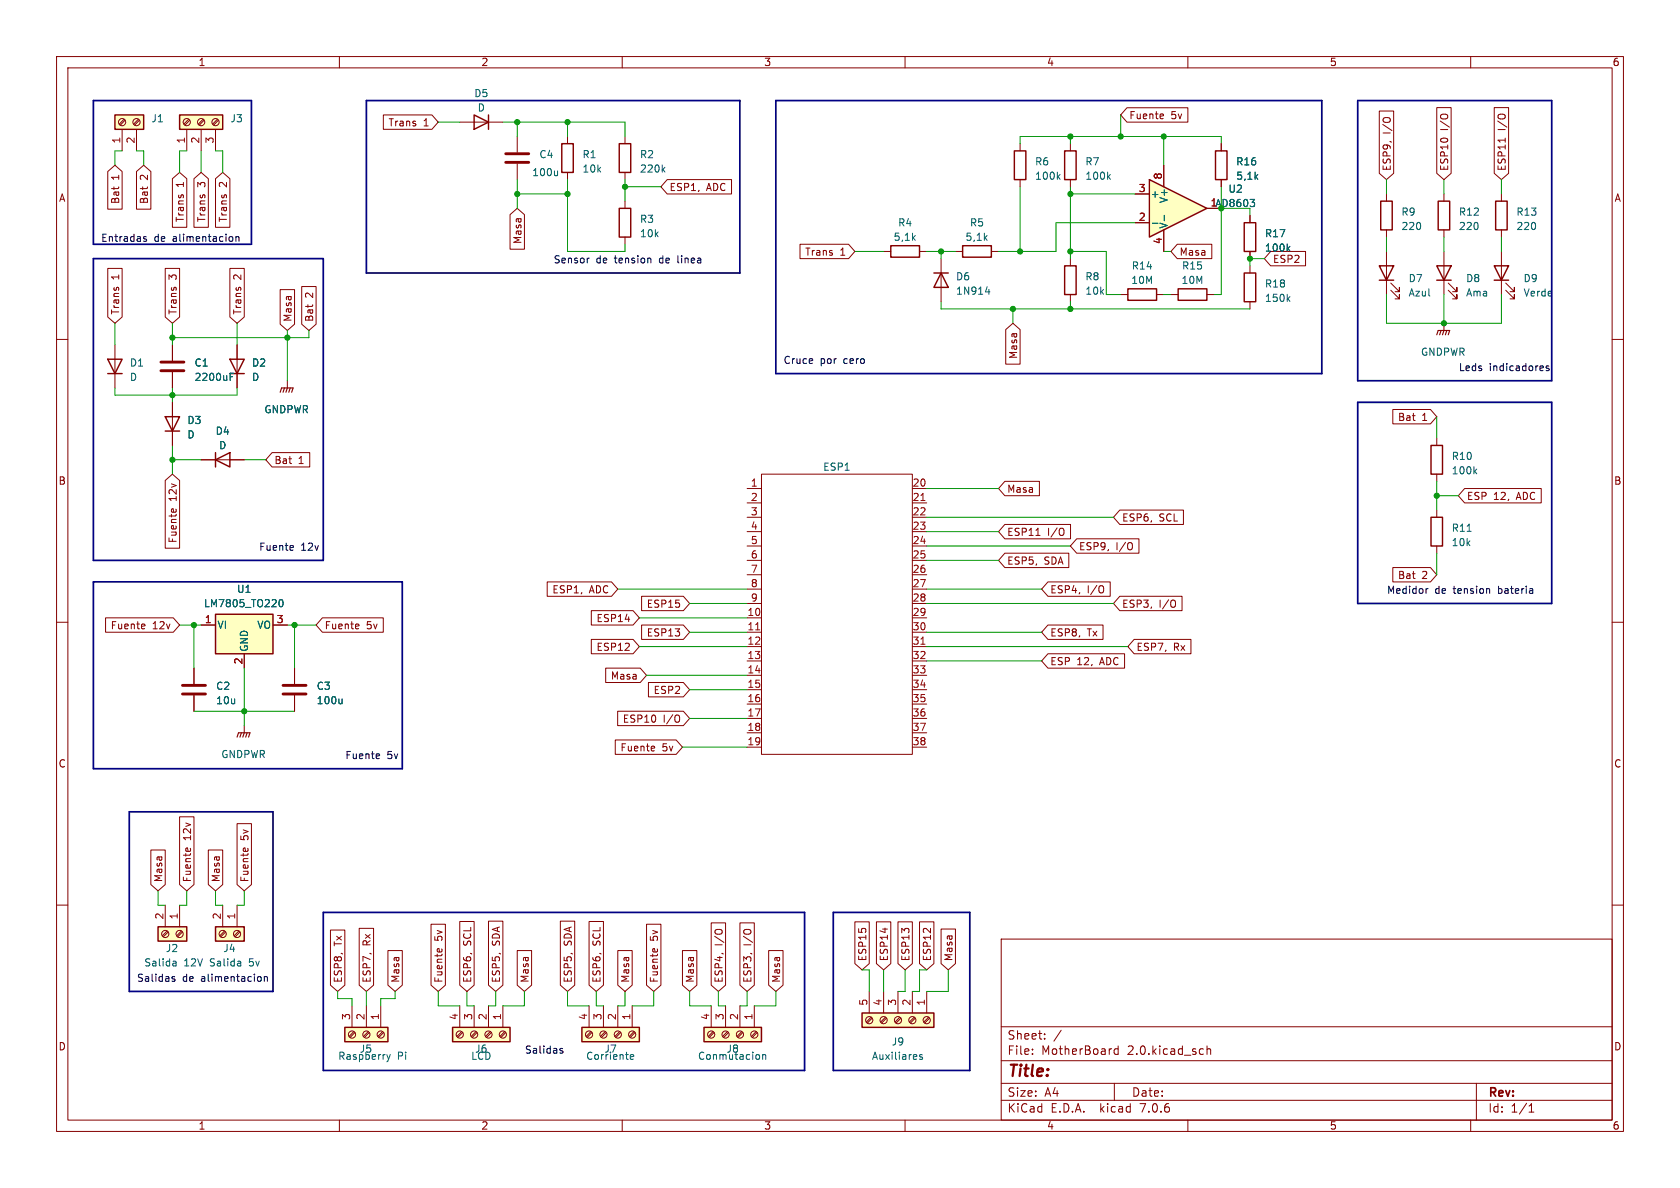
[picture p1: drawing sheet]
<svg xmlns="http://www.w3.org/2000/svg" width="297mm" height="210mm" viewBox="0 0 297 210" stroke-linecap="round" stroke-linejoin="round" font-family="sans-serif">
<g fill="none" stroke="#840000" stroke-width=".18">
<path d="M10 10h277v190h-277zM12 12h273v186h-273zM60 10v2M110 10v2M160 10v2M210 10v2M260 10v2M21.6 22.9v3.8M21.9 21.1l-.8 .8M22.1 21.3l-.8 .8M24.1 22.9v3.8M24.5 21.1l-.9 .8"/>
<path d="M24.6 21.3l-.8 .8M81.3 21.6h7.6M255.3 34.3v1.3M265.4 34.3v1.3M10 60h2M166.4 45.7v7.6M168.9 44.5h1.3M175.3 44.5h1.2M245.1 44.5v7.6M245.9 51.3l1.5 1.5v-.7v.7h-.8M245.9 50l1.5 1.6v-.8v.8h-.8M255.3 40.6v1.3"/>
<path d="M255.3 44.5v7.6M255.3 57.2v1.2M256 51.3l1.6 1.5v-.7v.7h-.8M256 50l1.6 1.6v-.8v.8h-.8M265.4 40.6v1.3M265.4 44.5v7.6M266.2 51.3l1.5 1.5v-.7v.7h-.7M266.2 50l1.5 1.6v-.8v.8h-.7M285 60h2M20.3 61v7.6M41.9 61v7.6M254 77.5v1.2"/>
<path d="M35.6 81.3h7.6M254 83.8v1.3M254 90.2v1.2M254 96.5v1.3M10 110h2M34.3 118.1v2.8M35.6 110.5h2.5M43.2 115.6v2.5M48.3 110.5h2.5M52.1 118.1v2.8M285 110h2M34.3 122.9v2.8"/>
<path d="M43.2 128.3v1.2M52.1 122.9v2.8M10 160h2M285 160h2M29.2 160v3.8M29.5 164.6l-.8 .8M29.7 164.7l-.8 .9M31.7 160v3.8M32.1 164.6l-.9 .8M32.3 164.7l-.9 .9M62.2 177.8v3.8M64.8 177.8v3.8"/>
<path d="M67.3 177.8v3.8M104.1 177.8v3.8M106.7 177.8v3.8M109.2 177.8v3.8M111.8 177.8v3.8M153.7 175.3v3.8M154 179.8l-.8 .9M154.2 180l-.9 .8M156.2 175.3v3.8M156.5 179.8l-.8 .9M156.7 180l-.8 .8M158.7 175.3v3.8"/>
<path d="M159.1 179.8l-.9 .9M159.3 180l-.9 .8M161.3 175.3v3.8M161.6 179.8l-.8 .9M161.8 180l-.8 .8M163.8 175.3v3.8M164.2 179.8l-.9 .9M164.3 180l-.8 .8M177 166h108v32h-108zM60 198v2M62.6 182.3l-.9 .9M62.7 182.5l-.8 .9"/>
<path d="M65.1 182.3l-.8 .9M65.3 182.5l-.9 .9M67.6 182.3l-.8 .9M67.8 182.5l-.8 .9M104.5 182.3l-.9 .9M104.6 182.5l-.8 .9M107 182.3l-.8 .9M107.2 182.5l-.9 .9M109.6 182.3l-.9 .9M109.7 182.5l-.8 .9M110 198v2M112.1 182.3l-.8 .9"/>
<path d="M112.3 182.5l-.9 .9M160 198v2M177 194.5h108M177 191.5h108M177 187.5h108M177 181.5h108M182.5 186.3v.1M182.5 185.5v.1M184.7 183.6v.1M184.7 182.8v.1M187.6 182.1l-1.3 2M197 191.5v3"/>
<path d="M197.7 184.9v1.5M197.7 185.5l-.5-.1-.2 .3v.4l.1 .2h.6M210 198v2M213.4 185.5l.2-.1 .4 .1v.9M213.4 184.9v1.5M260 198v2M261 191.5v6.5M270.3 196.6h.9M270.3 195.5l.4-.4v1.5"/>
<circle cx="21.6" cy="21.6" r=".63"/>
<circle cx="24.1" cy="21.6" r=".63"/>
<circle cx="29.2" cy="165.1" r=".63"/>
<circle cx="31.7" cy="165.1" r=".63"/>
<circle cx="62.2" cy="182.9" r=".63"/>
<circle cx="64.8" cy="182.9" r=".63"/>
<circle cx="67.3" cy="182.9" r=".63"/>
<circle cx="104.1" cy="182.9" r=".63"/>
<circle cx="106.7" cy="182.9" r=".63"/>
<circle cx="109.2" cy="182.9" r=".63"/>
<circle cx="111.8" cy="182.9" r=".63"/>
<circle cx="153.7" cy="180.3" r=".63"/>
<circle cx="156.2" cy="180.3" r=".63"/>
<circle cx="158.7" cy="180.3" r=".63"/>
<circle cx="161.3" cy="180.3" r=".63"/>
<circle cx="163.8" cy="180.3" r=".63"/>
</g>
<g fill="#ffffc2" stroke="#ffffc2" stroke-width=".18">
<path d="M20.3 20.3h5.1v2.6h-5.1z"/>
<path d="M61 181.6h7.6v2.6h-7.6z"/>
<path d="M152.4 179.1h12.7v2.5h-12.7z"/>
<path d="M102.9 181.6h10.1v2.6h-10.1z"/>
<path d="M38.1 108.6h10.2v7h-10.2z"/>
<path d="M27.9 163.8h5.1v2.6h-5.1z"/>
</g>
<g fill="none" stroke="#840000" stroke-width=".25">
<path d="M20.3 20.3h5.1v2.6h-5.1zM83.8 20.3l2.6 1.3-2.6 1.3zM86.4 20.3v2.6M254.3 35.6h2v5h-2zM264.4 35.6h2v5h-2zM165.1 48.3h2.5M166.4 48.3l1.2 2.5h-2.5zM170.2 43.4h5.1v2.1h-5.1zM243.8 47h2.6l-1.3 2.5zM243.8 49.5h2.6M254 47h2.5l-1.2 2.5zM254 49.5h2.5"/>
<path d="M264.2 47h2.5l-1.3 2.5zM264.2 49.5h2.5M19 63.5h2.6l-1.3 2.5zM19 66h2.6M40.6 63.5h2.6l-1.3 2.5zM40.6 66h2.6M253 78.7h2v5.1h-2zM38.1 81.3l2.5-1.3v2.6zM38.1 80v2.6M253 91.4h2v5.1h-2zM38.1 108.6h10.2v7h-10.2zM27.9 163.8h5.1v2.6h-5.1z"/>
<path d="M152.4 179.1h12.7v2.5h-12.7zM61 181.6h7.6v2.6h-7.6zM102.9 181.6h10.1v2.6h-10.1z"/>
</g>
<g fill="none" stroke="#006464" stroke-width=".18">
<path d="M174.2 51.6h.8M174.8 51.2v.8M259.4 93.9h.7M260.7 83.3l.4 .5M261.1 82.9l-.5 .5M49.5 106.1l.1-.1a.68 .68 0 0 1 .5 .6 .68 .68 0 0 1-.5 .7 .84 .84 0 0 1-.1-1.2zM60.5 123.6v.8M60.5 124.3l-.2 .1M30.7 169.9l.4 .1v.8M31.1 170.7l-.4 .1M31.1 170.2l-.4 .1M68.4 186.4l.3 .9"/>
<path d="M68.7 187.3l-.3 .4M69 186.4l-.3 .9M111.4 186.8l.6-.1v-.2l-.4-.1-.2 .2 .1 .6h.5M163 186.5l-.3-.1-.1 .2v.2l.4 .1v.3h-.4"/>
</g>
<path d="M254 59.2l.3-.8h2l-.3 .8M254.8 58.4l-.3 .8M255.3 58.4l-.3 .8M255.8 58.4l-.3 .8M41.9 130.3l.3-.8h2l-.3 .8M42.7 129.5l-.3 .8M43.2 129.5l-.3 .8M43.7 129.5l-.3 .8" fill="none" stroke="#840000" stroke-width=".2"/>
<path d="M32.3 122.7h4M32.3 121.2h4M50 122.7h4.1M50 121.2h4.1" fill="none" stroke="#840000" stroke-width=".51"/>
<path d="M203.2 31.8l10.2 5-10.2 5.1z" fill="#ffffc2"/>
<g fill="none" stroke="#840000" stroke-width=".25">
<path d="M31.7 20.3h7.7v2.6h-7.7zM99.3 25.4h2v5.1h-2zM109.5 36.8h2v5.1h-2zM109.5 25.4h2v5.1h-2zM179.3 26.7h2.1v5.1h-2.1zM188.2 26.7h2v5.1h-2zM203.2 31.8l10.2 5-10.2 5.1zM214.9 26.7h2v5.1h-2zM220 39.4h2v5.1h-2zM244.1 35.6h2v5h-2zM157.5 43.4h5.1v2.1h-5.1zM188.2 47h2v5.1h-2z"/>
<path d="M199.4 51.1h5.1v2h-5.1zM208.3 51.1h5.1v2h-5.1zM220 48.3h2v5h-2zM29.2 73.7h2.5l-1.2 2.5zM29.2 76.2h2.5M38.1 163.8h5.1v2.6h-5.1zM80 181.6h10.2v2.6h-10.2zM124.5 181.6h10.1v2.6h-10.1z"/>
</g>
<g fill="none" stroke="#840000" stroke-width=".18">
<path d="M199.2 19h10.8v2.6h-10.8l-1.1-1.3zM243.8 19.6h2.6v11l-1.3 1.2-1.3-1.2zM254 19h2.5v11.6l-1.2 1.2-1.3-1.2zM264.2 19h2.5v11.6l-1.3 1.2-1.2-1.2zM19 30.3l1.3-1.1 1.3 1.1v6.7h-2.6zM24.1 30.3l1.3-1.1 1.3 1.1v6.7h-2.6zM30.5 31.6l1.2-1.1 1.3 1.1v8.6h-2.5zM33 22.9v3.8M33.4 21.1l-.9 .8M33.5 21.3l-.8 .8M34.3 31.6l1.3-1.1 1.2 1.1v8.6h-2.5zM35.6 22.9v3.8"/>
<path d="M35.9 21.1l-.8 .8M36.1 21.3l-.9 .8M38.1 31.6l1.3-1.1 1.2 1.1v8.6h-2.5zM38.1 22.9v3.8M38.4 21.1l-.8 .8M38.6 21.3l-.8 .8M67.8 20.3h8.6l1.1 1.3-1.1 1.3h-8.6zM90.2 37.9l1.2-1.1 1.3 1.1v6.2h-2.5zM91.4 24.1v2.8M91.4 29v2.8M100.3 24.1v1.3M100.3 30.5v1.3"/>
<path d="M110.5 24.1v1.3M110.5 30.5v1.3M110.5 35.6v1.2M118 31.7h11.3v2.6h-11.3l-1.2-1.3zM180.3 25.4v1.3M180.3 31.8v1.2M189.2 25.4v1.3M189.2 31.8v1.2M200.7 39.4h2.5M200.7 34.3h2.5M205.5 20.1l.2 .3-.6 .2M205.6 20.9l-.1 .1"/>
<path d="M205.7 29.2v3.8M213.4 36.8h2.5M215.9 25.4v1.3M215.9 31.8v1.2M221 38.1v1.3M244.7 20.8h.9M245.1 34.3v1.3M254.9 20.2h.9M265 20.2h.9M266.1 24.4v.7M19 47.4h2.6v8.6l-1.3 1.2-1.3-1.2zM29.2 47.4h2.6v8.6l-1.3 1.2-1.3-1.2z"/>
<path d="M40.6 47.4h2.6v8.6l-1.3 1.2-1.3-1.2zM49.5 51.2h2.6v6.1l-1.3 1.1-1.3-1.1zM53.3 50.7h2.6v6.6l-1.3 1.1-1.3-1.1zM110.5 41.9v1.3M141.4 43.2h8.6l1.1 1.3-1.1 1.2h-8.6zM156.2 44.5h1.3M162.6 44.5h1.2M177.8 58.3l1.3-1.1 1.2 1.1v6.1h-2.5zM189.2 45.7v1.3M189.2 52.1v1.2M198.1 52.1h1.3M204.5 52.1h1.2"/>
<path d="M205.7 40.6v3.9M207 52.1h1.3M208.1 43.2h6.1v2.5h-6.1l-1.1-1.2zM213.4 52.1h1.2M221 44.5v1.2M221 47v1.3M221 53.3v1.3M224.6 44.4h6.2v2.6h-6.2l-1.1-1.3zM245.1 40.6v1.3M30.5 61v2.8M30.5 65.8v2.8M30.5 71.1v7.6"/>
<path d="M41.9 61v2.5M41.9 66v2.6M50.8 67.3v1.3M246.2 72.4h6.7l1.1 1.3-1.1 1.2h-6.7zM29.2 84.9l1.3-1.1 1.3 1.1v12h-2.6zM30.3 90.1l.3-.2 .1 .6M31.1 90l.1 .1M35.6 81.3h2.5M40.6 81.3h2.6M48.1 80h6.7v2.6h-6.7l-1.1-1.3zM132.1 86.4h2.5M132.1 88.9h2.5"/>
<path d="M132.1 91.4h2.5M132.1 94h2.5M132.1 96.5h2.5M132.1 99.1h2.5M134.6 83.8h26.7v49.6h-26.7zM161.3 86.4h2.5M161.3 88.9h2.5M161.3 91.4h2.5M161.3 94h2.5M161.3 96.5h2.5M161.3 99.1h2.5M177.6 85.1h6.2v2.5h-6.2l-1.1-1.2z"/>
<path d="M177.6 92.7h11.7v2.6h-11.7l-1.1-1.3zM177.6 97.8h11.4v2.5h-11.4l-1.1-1.2zM183.1 94.7h.8M188 93.6v.9M190.3 95.2h11.1v2.6h-11.1l-1.1-1.3zM198 90.2h11.2v2.5h-11.2l-1.2-1.3zM200.1 96.1v.9M258.9 86.4h13.6v2.5h-13.6l-1.1-1.3zM18.7 109.2h11.9l1.1 1.3-1.1 1.3h-11.9zM25.4 110.3l.2 .3-.6 .1M25.6 111.1l-.2 .1M34.3 118.1v2.8"/>
<path d="M35.6 110.5h2.5M43.2 115.6v2.5M48.3 110.5h2.5M52.1 118.1v2.8M57 109.2h10.8v2.6h-10.8l-1.1-1.3zM63.3 110.3l.2 .3-.6 .1M63.4 111.1l-.1 .1M96.7 102.9h11.4l1.1 1.2-1.1 1.3h-11.4zM104.5 113h7.4l1.1 1.3-1.1 1.3h-7.4zM104.5 107.9h7.4l1.1 1.3-1.1 1.3h-7.4zM107.1 118.1h6.1l1.1 1.3-1.1 1.3h-6.1zM113.4 110.5h7.4l1.1 1.3-1.1 1.2h-7.4z"/>
<path d="M113.4 105.4h7.4l1.1 1.3-1.1 1.3h-7.4zM132.1 109.2h2.5M132.1 111.8h2.5M132.1 114.3h2.5M132.1 116.8h2.5M132.1 119.4h2.5M132.1 101.6h2.5M132.1 104.1h2.5M132.1 106.7h2.5M161.3 109.2h2.5M161.3 111.8h2.5M161.3 114.3h2.5"/>
<path d="M161.3 116.8h2.5M161.3 119.4h2.5M161.3 101.6h2.5M161.3 104.1h2.5M161.3 106.7h2.5M185.3 110.5h9.7v2.5h-9.7l-1.2-1.2zM185.3 115.6h13.5v2.5h-13.5l-1.2-1.3zM185.3 102.9h11v2.5h-11l-1.2-1.3zM195.1 103.7v.9M198 105.4h11v2.6h-11l-1.2-1.3zM200.5 113h10v2.6h-10l-1.1-1.3zM207.8 106.3v.9"/>
<path d="M246.2 100.3h6.7l1.1 1.3-1.1 1.3h-6.7zM34.3 122.9v2.8M52.1 122.9v2.8M108.8 130.8h10.7l1.1 1.3-1.1 1.3h-10.7zM109.2 125.7h11.6l1.1 1.3-1.1 1.3h-11.6zM114.6 120.6h6.2l1.1 1.3-1.1 1.3h-6.2zM115.6 131.9l.1 .3-.6 .1M115.7 132.7l-.1 .1M120.1 126.6v.9M132.1 121.9h2.5M132.1 124.5h2.5M132.1 127h2.5"/>
<path d="M132.1 129.5h2.5M132.1 132.1h2.5M161.3 121.9h2.5M161.3 124.5h2.5M161.3 127h2.5M161.3 129.5h2.5M161.3 132.1h2.5M26.7 150.3h2.5v6.1l-1.3 1.1-1.2-1.1zM31.7 144.4h2.6v12l-1.3 1.1-1.3-1.1zM32.8 150.1l.3-.2 .2 .6M33.6 150l.1 .1M36.8 150.3h2.6v6.1l-1.3 1.1-1.3-1.1z"/>
<path d="M41.9 145.6h2.6v10.8l-1.3 1.1-1.3-1.1zM43 150.1l.3-.2 .1 .6M43.8 150l.1 .1M39.4 160v3.8M39.7 164.6l-.8 .8M39.9 164.7l-.9 .9M41.9 160v3.8M42.2 164.6l-.8 .8M42.4 164.7l-.8 .9M58.4 164.4h2.6v9.7l-1.3 1.2-1.3-1.2zM63.5 164.1h2.5v10l-1.2 1.2-1.3-1.2zM68.6 168h2.5v6.1l-1.3 1.2-1.2-1.2z"/>
<path d="M76.2 163.4h2.5v10.7l-1.2 1.2-1.3-1.2zM77.3 167.9l.3-.2 .1 .6M78.1 167.7v.2M81.3 162.9h2.5v11.2l-1.3 1.2-1.2-1.2zM81.3 177.8v3.8M83.8 177.8v3.8M86.4 162.8h2.5v11.3l-1.3 1.2-1.2-1.2zM86.4 177.8v3.8M88.9 177.8v3.8M91.4 168h2.6v6.1l-1.3 1.2-1.3-1.2zM99.1 162.8h2.5v11.3l-1.3 1.2-1.2-1.2zM104.1 162.9h2.6v11.2l-1.3 1.2-1.3-1.2z"/>
<path d="M109.2 168h2.6v6.1l-1.3 1.2-1.3-1.2zM114.3 163.4h2.5v10.7l-1.2 1.2-1.3-1.2zM115.4 167.9l.3-.2 .1 .6M116.2 167.7v.2M120.6 168h2.6v6.1l-1.3 1.2-1.3-1.2zM125.7 163.1h2.6v11l-1.3 1.2-1.3-1.2zM125.7 177.8v3.8M126.6 164.4h.9M128.3 177.8v3.8M130.8 163.1h2.6v11l-1.3 1.2-1.3-1.2zM130.8 177.8v3.8M131.7 164.4h.9"/>
<path d="M133.3 177.8v3.8M135.9 168h2.5v6.1l-1.2 1.2-1.3-1.2zM151.1 163h2.6v7.3l-1.3 1.2-1.3-1.2zM154.9 163h2.6v7.3l-1.3 1.2-1.3-1.2zM158.7 163h2.6v7.3l-1.3 1.2-1.3-1.2zM162.6 163h2.5v7.3l-1.3 1.2-1.2-1.2zM166.4 164.2h2.5v6.1l-1.3 1.2-1.2-1.2zM81.6 182.3l-.8 .9M81.8 182.5l-.9 .9M84.2 182.3l-.9 .9M84.3 182.5l-.8 .9M86.7 182.3l-.8 .9"/>
<path d="M86.9 182.5l-.9 .9M89.2 182.3l-.8 .9M89.4 182.5l-.8 .9M126.1 182.3l-.9 .9M126.2 182.5l-.8 .9M128.6 182.3l-.8 .9M128.8 182.5l-.9 .9M131.1 182.3l-.8 .9M131.3 182.5l-.8 .9M133.7 182.3l-.9 .9M133.9 182.5l-.9 .9"/>
<circle cx="33" cy="21.6" r=".63"/>
<circle cx="35.6" cy="21.6" r=".63"/>
<circle cx="38.1" cy="21.6" r=".63"/>
<circle cx="39.4" cy="165.1" r=".63"/>
<circle cx="41.9" cy="165.1" r=".63"/>
<circle cx="81.3" cy="182.9" r=".63"/>
<circle cx="83.8" cy="182.9" r=".63"/>
<circle cx="86.4" cy="182.9" r=".63"/>
<circle cx="88.9" cy="182.9" r=".63"/>
<circle cx="125.7" cy="182.9" r=".63"/>
<circle cx="128.3" cy="182.9" r=".63"/>
<circle cx="130.8" cy="182.9" r=".63"/>
<circle cx="133.3" cy="182.9" r=".63"/>
</g>
<g fill="none" stroke="#006464" stroke-width=".18">
<path d="M98.6 30.2v.9M98.6 30.9l-.2 .2M117.2 29.9l.4 .5M117.6 29.6l-.5 .5M187 31.2l.4 .5M187.4 30.8l-.5 .5M195.9 31.2l.4 .5M196.3 30.8l-.5 .5M203.7 39.5h1M205.8 38.1v.9M221 35.3h.8l-.4 .4M221.7 35.8l.1 .2-.1 .5"/>
<path d="M227.7 52.8l.3 .5M227.7 43.9l.3 .5M228 52.4l-.4 .5M228 43.5l-.4 .5M40.7 66.6h.4M40.7 66h.6M49.5 106.1l.1-.1a.68 .68 0 0 1 .5 .6 .68 .68 0 0 1-.5 .7 .84 .84 0 0 1-.1-1.2zM60.5 123.6v.8M60.5 124.3l-.2 .1M42.1 169.9l.4 .1 .1 .8M42.6 170.7l-.5 .1M42.6 170.2l-.5 .1"/>
<path d="M134.2 186.5l.1 .2-.1 .5M134.8 186.5l.2-.1 .3 .1 .1 .8M134.8 186.4v.9"/>
</g>
<g fill="#ffffc2" stroke="#ffffc2" stroke-width=".18">
<path d="M38.1 163.8h5.1v2.6h-5.1z"/>
<path d="M80 181.6h10.2v2.6h-10.2z"/>
<path d="M31.7 20.3h7.7v2.6h-7.7z"/>
<path d="M124.5 181.6h10.1v2.6h-10.1z"/>
</g>
<path d="M162.8 88.5h.7M133.6 111.3h.7M162.8 113.9h.7" fill="none" stroke="#a90000" stroke-width=".18"/>
<path d="M89.4 28.7h4.1M89.4 27.2h4.1M28.4 65.5h4.1M28.4 64h4.1" fill="none" stroke="#840000" stroke-width=".51"/>
<path d="M49.5 69.3l.3-.7h2l-.2 .7M50.3 68.6l-.3 .7M50.8 68.6l-.3 .7M51.3 68.6l-.2 .7" fill="none" stroke="#840000" stroke-width=".2"/>
<g fill="none" stroke="#0f0f0f" stroke-width=".18">
<path d="M25.4 42.1l.5 .3-.2 .3-.3-.1M25.9 41.9l-.3-.1-.2 .2M41 41.9l.2 .2-.2 .5M41.7 41.9l.2-.1 .3 .1 .1 .8M41.7 41.8v.9M104.2 45.6l-.3 .1M114.9 45.6l.2 .2v.7M273.8 64.7h-.3l-.2 .2 .1 .1 .4 .2v.3h-.5M51.7 96.4l.2 .3-.6 .2M51.8 97.2l-.1 .1M252.5 104.1l-.4 .2M263.2 104.1l.2 .1v.7"/>
<path d="M66.9 133.3l.2 .3-.6 .1M67 134l-.1 .1M30.5 173l.4 .1v.2l-.1 .2-.4-.1M30.5 172.7h.4M46.1 172.7l.1 .2-.1 .5M46.7 172.8l.2-.2 .3 .1 .1 .8M46.7 172.6v.9M99 185.7l.5 .1v.2l-.2 .2-.3-.1M99 185.4h.5"/>
</g>
<path d="M16.5 17.8h27.9v25.4h-27.9zM64.8 17.8h66v30.5h-66zM137.2 17.8h96.5v48.2h-96.5zM240 17.8h34.3v49.5h-34.3zM16.5 45.7h40.6v53.4h-40.6zM240 71.1h34.3v35.6h-34.3zM16.5 102.9h54.6v33h-54.6zM22.9 143.5h25.4v31.8h-25.4zM57.1 161.3h85.1v27.9h-85.1zM147.3 161.3h24.1v27.9h-24.1z" fill="none" stroke="#000084" stroke-width=".3"/>
<g fill="none" stroke="#009600" stroke-width=".18">
<path d="M21.6 26.7h-1.3v2.5M24.1 26.7h1.3v2.5M33 26.7h-1.3v3.8M35.6 26.7v3.8M38.1 26.7h1.3v3.8M77.5 21.6h3.8M88.9 21.6h21.6v2.5M91.4 34.3h8.9M91.4 21.6v2.5M91.4 31.8v5M100.3 31.8v12.7h10.2v-1.3M100.3 21.6v2.5"/>
<path d="M110.5 31.8v3.8M110.5 33h6.3M180.3 25.4v-1.3h35.6v1.3M180.3 33v11.5M189.2 24.1v1.3M189.2 33v12.7M189.2 34.3h11.5M198.1 20.3v3.8M200.7 39.4h-14v5.1h-10.2M205.7 24.1v5.1M215.9 33v19.1h-1.3M215.9 36.8h5.1v1.3"/>
<path d="M245.1 31.8v2.5M255.3 31.8v2.5M265.4 31.8v2.5M20.3 57.2v3.8M30.5 57.2v3.8M41.9 57.2v3.8M50.8 58.4v8.9M54.6 58.4v1.3h-24.1M151.1 44.5h5.1M163.8 44.5h5.1M166.4 53.3v1.3h54.6M166.4 44.5v1.2"/>
<path d="M179.1 54.6v2.6M189.2 44.5h6.4v7.6h2.5M189.2 53.3v1.3M205.7 52.1h1.3M205.7 44.5h1.3M223.5 45.7h-2.5v1.3M245.1 41.9v2.6M245.1 52.1v5.1h20.3v-5.1M255.3 41.9v2.6M255.3 52.1v5.1M265.4 41.9v2.6M20.3 68.6v1.3h21.6v-1.3"/>
<path d="M30.5 68.6v2.5M30.5 78.7v5.1M254 73.7v3.8M30.5 81.3h5.1M43.2 81.3h3.8M163.8 99.1h12.7M163.8 91.4h33M163.8 86.4h12.7M163.8 96.5h25.4M163.8 94h12.7M254 85.1v5.1M254 97.8v3.8"/>
<path d="M254 87.6h3.8M31.7 110.5h3.9M34.3 110.5v7.6M43.2 118.1v10.2M50.8 110.5h5.1M52.1 110.5v7.6M109.2 104.1h22.9M113 114.3h19.1M113 109.2h19.1M114.3 119.4h17.8M121.9 111.8h10.2M121.9 106.7h10.2"/>
<path d="M163.8 104.1h20.3M163.8 111.8h20.3M163.8 106.7h33M163.8 114.3h35.6M163.8 116.8h20.3M34.3 125.7h17.8M120.6 132.1h11.5M121.9 121.9h10.2M121.9 127h10.2M27.9 157.5v2.5h1.3M33 157.5v2.5h-1.3M38.1 157.5v2.5h1.3"/>
<path d="M43.2 157.5v2.5h-1.3M59.7 175.3v1.2h2.5v1.3M64.8 175.3v2.5M69.8 175.3v1.2h-2.5v1.3M77.5 175.3v2.5h3.8M82.5 175.3v2.5h1.3M87.6 175.3v2.5h-1.2M92.7 175.3v2.5h-3.8M100.3 175.3v2.5h3.8M105.4 175.3v2.5h1.3M110.5 175.3v2.5h-1.3M115.6 175.3v2.5h-3.8"/>
<path d="M121.9 175.3v2.5h3.8M127 175.3v2.5h1.3M132.1 175.3v2.5h-1.3M137.2 175.3v2.5h-3.9M152.4 171.5h1.3v3.8M156.2 171.5v3.8M160 171.5v3.8h-1.3M163.8 171.5h-1.2v3.8h-1.3M167.6 171.5v3.8h-3.8"/>
</g>
<g fill="#009600" stroke="#009600" stroke-width=".18">
<circle cx="30.5" cy="81.3" r=".46"/>
<circle cx="34.3" cy="110.5" r=".46"/>
<circle cx="52.1" cy="110.5" r=".46"/>
<circle cx="30.5" cy="59.7" r=".46"/>
<circle cx="100.3" cy="21.6" r=".46"/>
<circle cx="91.4" cy="21.6" r=".46"/>
<circle cx="91.4" cy="34.3" r=".46"/>
<circle cx="110.5" cy="33" r=".46"/>
<circle cx="100.3" cy="34.3" r=".46"/>
<circle cx="50.8" cy="59.7" r=".46"/>
<circle cx="30.5" cy="69.9" r=".46"/>
<circle cx="43.2" cy="125.7" r=".46"/>
<circle cx="179.1" cy="54.6" r=".46"/>
<circle cx="189.2" cy="24.1" r=".46"/>
<circle cx="221" cy="45.7" r=".46"/>
<circle cx="255.3" cy="57.2" r=".46"/>
<circle cx="254" cy="87.6" r=".46"/>
<circle cx="189.2" cy="54.6" r=".46"/>
<circle cx="180.3" cy="44.5" r=".46"/>
<circle cx="189.2" cy="44.5" r=".46"/>
<circle cx="198.1" cy="24.1" r=".46"/>
<circle cx="205.7" cy="24.1" r=".46"/>
<circle cx="189.2" cy="34.3" r=".46"/>
<circle cx="166.4" cy="44.5" r=".46"/>
</g>
<text font-size="2.8" fill="#840000" x="178" y="190.9">Title:</text>
<g font-size="2.1" fill="#840000">
<text x="178" y="184">Sheet:</text>
<text x="178" y="186.7">File:</text>
<text x="184.1" y="186.7">MotherBoard</text>
<text x="199.4" y="186.7">2.0.kicad_sch</text>
<text x="178" y="196.9">KiCad</text>
<text x="178" y="194.1">Size:</text>
<text x="184.7" y="194.1">A4</text>
<text x="185.7" y="196.9">E.D.A.</text>
<text x="194.6" y="196.9">kicad</text>
<text x="200" y="194.1">Date:</text>
<text x="201.8" y="196.9">7.0.6</text>
<text x="263" y="194.3">Rev:</text>
<text x="263" y="196.9">Id:</text>
<text x="267.1" y="196.9">1/1</text>
</g>
<g font-size="1.8" fill="#840000">
<text x="35" y="11.9">1</text>
<text x="85" y="11.9">2</text>
<text x="135" y="11.9">3</text>
<text x="185" y="11.9">4</text>
<text x="235" y="11.9">5</text>
<text x="285" y="11.9">6</text>
<text x="68.6" y="22.5">Trans</text>
<text x="74.8" y="22.5">1</text>
<text x="199.5" y="21.3">Fuente</text>
<text x="207" y="21.3">5v</text>
<text x="246.1" y="23.7" transform="rotate(-90 246.1 23.7)">I/O</text>
<text x="256.2" y="23.1" transform="rotate(-90 256.2 23.1)">I/O</text>
<text x="266.4" y="23.1" transform="rotate(-90 266.4 23.1)">I/O</text>
<text x="10.3" y="35.9">A</text>
<text x="21.3" y="31.8" transform="rotate(-90 21.3 31.8)">1</text>
<text x="26.4" y="31.8" transform="rotate(-90 26.4 31.8)">2</text>
<text x="32.7" y="33.1" transform="rotate(-90 32.7 33.1)">1</text>
<text x="36.5" y="33.1" transform="rotate(-90 36.5 33.1)">3</text>
<text x="40.3" y="33.1" transform="rotate(-90 40.3 33.1)">2</text>
<text x="118.3" y="34">ESP1,</text>
<text x="124.9" y="34">ADC</text>
<text x="246.1" y="30.3" transform="rotate(-90 246.1 30.3)">ESP9,</text>
<text x="256.2" y="30.3" transform="rotate(-90 256.2 30.3)">ESP10</text>
<text x="266.4" y="30.3" transform="rotate(-90 266.4 30.3)">ESP11</text>
<text x="285.3" y="35.9">A</text>
<text x="21.3" y="36.2" transform="rotate(-90 21.3 36.2)">Bat</text>
<text x="26.4" y="36.2" transform="rotate(-90 26.4 36.2)">Bat</text>
<text x="32.7" y="39.4" transform="rotate(-90 32.7 39.4)">Trans</text>
<text x="36.5" y="39.4" transform="rotate(-90 36.5 39.4)">Trans</text>
<text x="40.3" y="39.4" transform="rotate(-90 40.3 39.4)">Trans</text>
<text x="92.4" y="43.2" transform="rotate(-90 92.4 43.2)">Masa</text>
<text x="142.2" y="45.4">Trans</text>
<text x="148.5" y="45.4">1</text>
<text x="208.4" y="45.4">Masa</text>
<text x="224.9" y="46.7">ESP2</text>
<text x="21.3" y="49.5" transform="rotate(-90 21.3 49.5)">1</text>
<text x="31.4" y="49.5" transform="rotate(-90 31.4 49.5)">3</text>
<text x="42.9" y="49.5" transform="rotate(-90 42.9 49.5)">2</text>
<text x="55.6" y="52.7" transform="rotate(-90 55.6 52.7)">2</text>
<text x="21.3" y="55.7" transform="rotate(-90 21.3 55.7)">Trans</text>
<text x="31.4" y="55.7" transform="rotate(-90 31.4 55.7)">Trans</text>
<text x="42.9" y="55.7" transform="rotate(-90 42.9 55.7)">Trans</text>
<text x="51.8" y="57" transform="rotate(-90 51.8 57)">Masa</text>
<text x="55.6" y="57" transform="rotate(-90 55.6 57)">Bat</text>
<text x="180" y="63.6" transform="rotate(-90 180 63.6)">Masa</text>
<text x="247" y="74.6">Bat</text>
<text x="251.4" y="74.6">1</text>
<text x="48.4" y="82.2">Bat</text>
<text x="52.7" y="82.2">1</text>
<text x="10.3" y="85.9">B</text>
<text x="31.4" y="88.6" transform="rotate(-90 31.4 88.6)">12v</text>
<text x="178" y="87.3">Masa</text>
<text x="259.2" y="88.6">ESP</text>
<text x="264" y="88.6">12,</text>
<text x="268.2" y="88.6">ADC</text>
<text x="285.3" y="85.9">B</text>
<text x="178" y="94.9">ESP11</text>
<text x="185.2" y="94.9">I/O</text>
<text x="198.3" y="92.4">ESP6,</text>
<text x="204.9" y="92.4">SCL</text>
<text x="31.4" y="96.1" transform="rotate(-90 31.4 96.1)">Fuente</text>
<text x="178" y="100">ESP5,</text>
<text x="184.6" y="100">SDA</text>
<text x="190.7" y="97.5">ESP9,</text>
<text x="197.3" y="97.5">I/O</text>
<text x="97.5" y="105.1">ESP1,</text>
<text x="104.2" y="105.1">ADC</text>
<text x="114.2" y="107.6">ESP15</text>
<text x="185.6" y="105.1">ESP4,</text>
<text x="192.2" y="105.1">I/O</text>
<text x="198.3" y="107.6">ESP3,</text>
<text x="204.9" y="107.6">I/O</text>
<text x="247" y="102.6">Bat</text>
<text x="251.4" y="102.6">2</text>
<text x="19.5" y="111.4">Fuente</text>
<text x="26.9" y="111.4">12v</text>
<text x="57.3" y="111.4">Fuente</text>
<text x="64.8" y="111.4">5v</text>
<text x="105.4" y="110.2">ESP14</text>
<text x="114.2" y="112.7">ESP13</text>
<text x="185.6" y="112.7">ESP8,</text>
<text x="192.2" y="112.7">Tx</text>
<text x="105.4" y="115.3">ESP12</text>
<text x="185.6" y="117.8">ESP</text>
<text x="190.4" y="117.8">12,</text>
<text x="194.6" y="117.8">ADC</text>
<text x="200.8" y="115.3">ESP7,</text>
<text x="207.4" y="115.3">Rx</text>
<text x="107.9" y="120.3">Masa</text>
<text x="115.5" y="122.9">ESP2</text>
<text x="110" y="128">ESP10</text>
<text x="117.2" y="128">I/O</text>
<text x="10.3" y="135.9">C</text>
<text x="109.6" y="133">Fuente</text>
<text x="117" y="133">5v</text>
<text x="285.3" y="135.9">C</text>
<text x="34" y="148.6" transform="rotate(-90 34 148.6)">12v</text>
<text x="44.1" y="148.6" transform="rotate(-90 44.1 148.6)">5v</text>
<text x="28.9" y="156.1" transform="rotate(-90 28.9 156.1)">Masa</text>
<text x="34" y="156.1" transform="rotate(-90 34 156.1)">Fuente</text>
<text x="39.1" y="156.1" transform="rotate(-90 39.1 156.1)">Masa</text>
<text x="44.1" y="156.1" transform="rotate(-90 44.1 156.1)">Fuente</text>
<text x="60.6" y="167.2" transform="rotate(-90 60.6 167.2)">Tx</text>
<text x="65.7" y="167.2" transform="rotate(-90 65.7 167.2)">Rx</text>
<text x="78.4" y="166.4" transform="rotate(-90 78.4 166.4)">5v</text>
<text x="83.5" y="167.2" transform="rotate(-90 83.5 167.2)">SCL</text>
<text x="88.6" y="167.2" transform="rotate(-90 88.6 167.2)">SDA</text>
<text x="101.3" y="167.2" transform="rotate(-90 101.3 167.2)">SDA</text>
<text x="106.4" y="167.2" transform="rotate(-90 106.4 167.2)">SCL</text>
<text x="116.5" y="166.4" transform="rotate(-90 116.5 166.4)">5v</text>
<text x="128" y="167.2" transform="rotate(-90 128 167.2)">I/O</text>
<text x="133" y="167.2" transform="rotate(-90 133 167.2)">I/O</text>
<text x="60.6" y="173.8" transform="rotate(-90 60.6 173.8)">ESP8,</text>
<text x="65.7" y="173.8" transform="rotate(-90 65.7 173.8)">ESP7,</text>
<text x="70.8" y="173.8" transform="rotate(-90 70.8 173.8)">Masa</text>
<text x="78.4" y="173.8" transform="rotate(-90 78.4 173.8)">Fuente</text>
<text x="83.5" y="173.8" transform="rotate(-90 83.5 173.8)">ESP6,</text>
<text x="88.6" y="173.8" transform="rotate(-90 88.6 173.8)">ESP5,</text>
<text x="93.7" y="173.8" transform="rotate(-90 93.7 173.8)">Masa</text>
<text x="101.3" y="173.8" transform="rotate(-90 101.3 173.8)">ESP5,</text>
<text x="106.4" y="173.8" transform="rotate(-90 106.4 173.8)">ESP6,</text>
<text x="111.4" y="173.8" transform="rotate(-90 111.4 173.8)">Masa</text>
<text x="116.5" y="173.8" transform="rotate(-90 116.5 173.8)">Fuente</text>
<text x="122.9" y="173.8" transform="rotate(-90 122.9 173.8)">Masa</text>
<text x="128" y="173.8" transform="rotate(-90 128 173.8)">ESP4,</text>
<text x="133" y="173.8" transform="rotate(-90 133 173.8)">ESP3,</text>
<text x="138.1" y="173.8" transform="rotate(-90 138.1 173.8)">Masa</text>
<text x="153.4" y="170" transform="rotate(-90 153.4 170)">ESP15</text>
<text x="157.2" y="170" transform="rotate(-90 157.2 170)">ESP14</text>
<text x="161" y="170" transform="rotate(-90 161 170)">ESP13</text>
<text x="164.8" y="170" transform="rotate(-90 164.8 170)">ESP12</text>
<text x="168.6" y="170" transform="rotate(-90 168.6 170)">Masa</text>
<text x="10.3" y="185.9">D</text>
<text x="285.3" y="185.9">D</text>
<text x="35" y="199.9">1</text>
<text x="85" y="199.9">2</text>
<text x="135" y="199.9">3</text>
<text x="185" y="199.9">4</text>
<text x="235" y="199.9">5</text>
<text x="285" y="199.9">6</text>
</g>
<g font-size="1.8" fill="#006464">
<text x="83.7" y="17.4">D5</text>
<text x="26.7" y="21.8">J1</text>
<text x="40.6" y="21.8">J3</text>
<text x="84.4" y="19.9">D</text>
<text x="95.3" y="28.2">C4</text>
<text x="102.9" y="28.2">R1</text>
<text x="113" y="28.2">R2</text>
<text x="182.9" y="29.4">R6</text>
<text x="191.8" y="29.4">R7</text>
<text x="218.4" y="29.4">R16</text>
<text x="94" y="31.3">100u</text>
<text x="102.9" y="30.7">10k</text>
<text x="113" y="30.7">220k</text>
<text x="182.9" y="32">100k</text>
<text x="191.8" y="32">100k</text>
<text x="203.3" y="35.2">+</text>
<text x="217.1" y="34.3">U2</text>
<text x="218.4" y="32">5,1k</text>
<text x="113" y="39.6">R3</text>
<text x="158.7" y="40.2">R4</text>
<text x="171.4" y="40.2">R5</text>
<text x="206.6" y="40.5" transform="rotate(-90 206.6 40.5)">V-</text>
<text x="206.6" y="36" transform="rotate(-90 206.6 36)">V+</text>
<text x="247.7" y="38.3">R9</text>
<text x="247.7" y="40.9">220</text>
<text x="257.8" y="38.3">R12</text>
<text x="257.8" y="40.9">220</text>
<text x="268" y="38.3">R13</text>
<text x="268" y="40.9">220</text>
<text x="113" y="42.1">10k</text>
<text x="157.9" y="42.8">5,1k</text>
<text x="170.6" y="42.8">5,1k</text>
<text x="200" y="47.9">R14</text>
<text x="208.9" y="47.9">R15</text>
<text x="223.5" y="42.1">R17</text>
<text x="223.5" y="44.7">100k</text>
<text x="168.9" y="49.8">D6</text>
<text x="168.9" y="52.3">1N914</text>
<text x="191.8" y="49.8">R8</text>
<text x="191.8" y="52.3">10k</text>
<text x="199.9" y="50.4">10M</text>
<text x="208.8" y="50.4">10M</text>
<text x="223.5" y="51">R18</text>
<text x="223.5" y="53.6">150k</text>
<text x="248.9" y="50.1">D7</text>
<text x="248.9" y="52.6">Azul</text>
<text x="259.1" y="50.1">D8</text>
<text x="259.1" y="52.6">Ama</text>
<text x="269.3" y="50.1">D9</text>
<text x="269.3" y="52.6">Verde</text>
<text x="22.9" y="65">D1</text>
<text x="34.3" y="65">C1</text>
<text x="44.5" y="65">D2</text>
<text x="251.1" y="63.1">GNDPWR</text>
<text x="22.9" y="67.5">D</text>
<text x="34.3" y="67.5">2200uF</text>
<text x="44.5" y="67.5">D</text>
<text x="33" y="75.2">D3</text>
<text x="33" y="77.7">D</text>
<text x="38" y="77.1">D4</text>
<text x="46.6" y="73.3">GNDPWR</text>
<text x="38.6" y="79.6">D</text>
<text x="145.4" y="83.4">ESP1</text>
<text x="256.6" y="81.5">R10</text>
<text x="256.6" y="84">100k</text>
<text x="256.6" y="94.2">R11</text>
<text x="256.6" y="96.7">10k</text>
<text x="36" y="107.5">LM7805_TO220</text>
<text x="41.8" y="105">U1</text>
<text x="38.4" y="111.4">VI</text>
<text x="45.4" y="111.4">VO</text>
<text x="44" y="115.3" transform="rotate(-90 44 115.3)">GND</text>
<text x="38.1" y="122.1">C2</text>
<text x="38.1" y="124.7">10u</text>
<text x="55.9" y="122.1">C3</text>
<text x="55.9" y="124.7">100u</text>
<text x="39" y="134.2">GNDPWR</text>
<text x="25.4" y="171">Salida</text>
<text x="29.2" y="168.5">J2</text>
<text x="32.5" y="171">12V Salida</text>
<text x="39.4" y="168.5">J4</text>
<text x="43.9" y="171">5v</text>
<text x="157.6" y="185">J9</text>
<text x="59.7" y="187.6">Raspberry</text>
<text x="63.5" y="186.3">J5</text>
<text x="70.2" y="187.6">Pi</text>
<text x="83.2" y="187.6">LCD</text>
<text x="83.9" y="186.3">J6</text>
<text x="103.5" y="187.6">Corriente</text>
<text x="106.8" y="186.3">J7</text>
<text x="123.3" y="187.6">Conmutacion</text>
<text x="128.3" y="186.3">J8</text>
<text x="154.1" y="187.6">Auxiliares</text>
</g>
<g font-size="1.8" fill="#a90000">
<text x="21.3" y="25.5" transform="rotate(-90 21.3 25.5)">1</text>
<text x="23.9" y="25.5" transform="rotate(-90 23.9 25.5)">2</text>
<text x="32.8" y="25.5" transform="rotate(-90 32.8 25.5)">1</text>
<text x="35.3" y="25.5" transform="rotate(-90 35.3 25.5)">2</text>
<text x="37.8" y="25.5" transform="rotate(-90 37.8 25.5)">3</text>
<text x="201.2" y="34">3</text>
<text x="205.5" y="31.8" transform="rotate(-90 205.5 31.8)">8</text>
<text x="201.2" y="39.1">2</text>
<text x="205.5" y="43.3" transform="rotate(-90 205.5 43.3)">4</text>
<text x="132.6" y="86.1">1</text>
<text x="132.6" y="88.6">2</text>
<text x="161.2" y="86.1">20</text>
<text x="161.2" y="88.6">21</text>
<text x="132.6" y="91.2">3</text>
<text x="132.6" y="93.7">4</text>
<text x="161.2" y="91.2">22</text>
<text x="161.2" y="93.7">23</text>
<text x="132.6" y="96.3">5</text>
<text x="132.6" y="98.8">6</text>
<text x="132.6" y="101.3">7</text>
<text x="161.2" y="96.3">24</text>
<text x="161.2" y="98.8">25</text>
<text x="161.2" y="101.3">26</text>
<text x="132.6" y="103.9">8</text>
<text x="132.6" y="106.4">9</text>
<text x="161.2" y="103.9">27</text>
<text x="161.2" y="106.4">28</text>
<text x="36.1" y="110.2">1</text>
<text x="48.8" y="110.2">3</text>
<text x="132" y="109">10</text>
<text x="132" y="111.5">11</text>
<text x="161.2" y="109">29</text>
<text x="161.2" y="111.5">30</text>
<text x="42.9" y="117.5" transform="rotate(-90 42.9 117.5)">2</text>
<text x="132" y="114">12</text>
<text x="132" y="116.6">13</text>
<text x="132" y="119.1">14</text>
<text x="161.2" y="114">31</text>
<text x="161.2" y="116.6">32</text>
<text x="161.2" y="119.1">33</text>
<text x="132" y="121.7">15</text>
<text x="132" y="124.2">16</text>
<text x="161.2" y="121.7">34</text>
<text x="161.2" y="124.2">35</text>
<text x="132" y="126.7">17</text>
<text x="132" y="129.3">18</text>
<text x="132" y="131.8">19</text>
<text x="161.2" y="126.7">36</text>
<text x="161.2" y="129.3">37</text>
<text x="161.2" y="131.8">38</text>
<text x="29" y="162.6" transform="rotate(-90 29 162.6)">2</text>
<text x="31.5" y="162.6" transform="rotate(-90 31.5 162.6)">1</text>
<text x="39.1" y="162.6" transform="rotate(-90 39.1 162.6)">2</text>
<text x="41.7" y="162.6" transform="rotate(-90 41.7 162.6)">1</text>
<text x="153.4" y="177.9" transform="rotate(-90 153.4 177.9)">5</text>
<text x="156" y="177.9" transform="rotate(-90 156 177.9)">4</text>
<text x="158.5" y="177.9" transform="rotate(-90 158.5 177.9)">3</text>
<text x="161" y="177.9" transform="rotate(-90 161 177.9)">2</text>
<text x="163.6" y="177.9" transform="rotate(-90 163.6 177.9)">1</text>
<text x="62" y="180.4" transform="rotate(-90 62 180.4)">3</text>
<text x="64.5" y="180.4" transform="rotate(-90 64.5 180.4)">2</text>
<text x="67.1" y="180.4" transform="rotate(-90 67.1 180.4)">1</text>
<text x="81" y="180.4" transform="rotate(-90 81 180.4)">4</text>
<text x="83.6" y="180.4" transform="rotate(-90 83.6 180.4)">3</text>
<text x="86.1" y="180.4" transform="rotate(-90 86.1 180.4)">2</text>
<text x="88.6" y="180.4" transform="rotate(-90 88.6 180.4)">1</text>
<text x="103.9" y="180.4" transform="rotate(-90 103.9 180.4)">4</text>
<text x="106.4" y="180.4" transform="rotate(-90 106.4 180.4)">3</text>
<text x="109" y="180.4" transform="rotate(-90 109 180.4)">2</text>
<text x="111.5" y="180.4" transform="rotate(-90 111.5 180.4)">1</text>
<text x="125.5" y="180.4" transform="rotate(-90 125.5 180.4)">4</text>
<text x="128" y="180.4" transform="rotate(-90 128 180.4)">3</text>
<text x="130.6" y="180.4" transform="rotate(-90 130.6 180.4)">2</text>
<text x="133.1" y="180.4" transform="rotate(-90 133.1 180.4)">1</text>
</g>
<text font-size="1.8" fill="#009600" x="213.9" y="36.6">1AD8603</text>
<g font-size="1.8" fill="#0f0f0f">
<text x="17.8" y="42.8">Entradas</text>
<text x="27.2" y="42.8">de</text>
<text x="30.6" y="42.8">alimentacion</text>
<text x="97.8" y="46.6">Sensor</text>
<text x="105.4" y="46.6">de</text>
<text x="108.8" y="46.6">tension</text>
<text x="116.8" y="46.6">de</text>
<text x="120.3" y="46.6">linea</text>
<text x="138.4" y="64.4">Cruce</text>
<text x="145" y="64.4">por</text>
<text x="149.2" y="64.4">cero</text>
<text x="257.8" y="65.7">Leds</text>
<text x="263.3" y="65.7">indicadores</text>
<text x="45.7" y="97.4">Fuente</text>
<text x="53.2" y="97.4">12v</text>
<text x="245.1" y="105.1">Medidor</text>
<text x="253.7" y="105.1">de</text>
<text x="257.1" y="105.1">tension</text>
<text x="265.1" y="105.1">bateria</text>
<text x="61" y="134.3">Fuente</text>
<text x="68.4" y="134.3">5v</text>
<text x="24.1" y="173.6">Salidas</text>
<text x="32.3" y="173.6">de</text>
<text x="35.7" y="173.6">alimentacion</text>
<text x="92.7" y="186.3">Salidas</text>
</g>
</svg>
